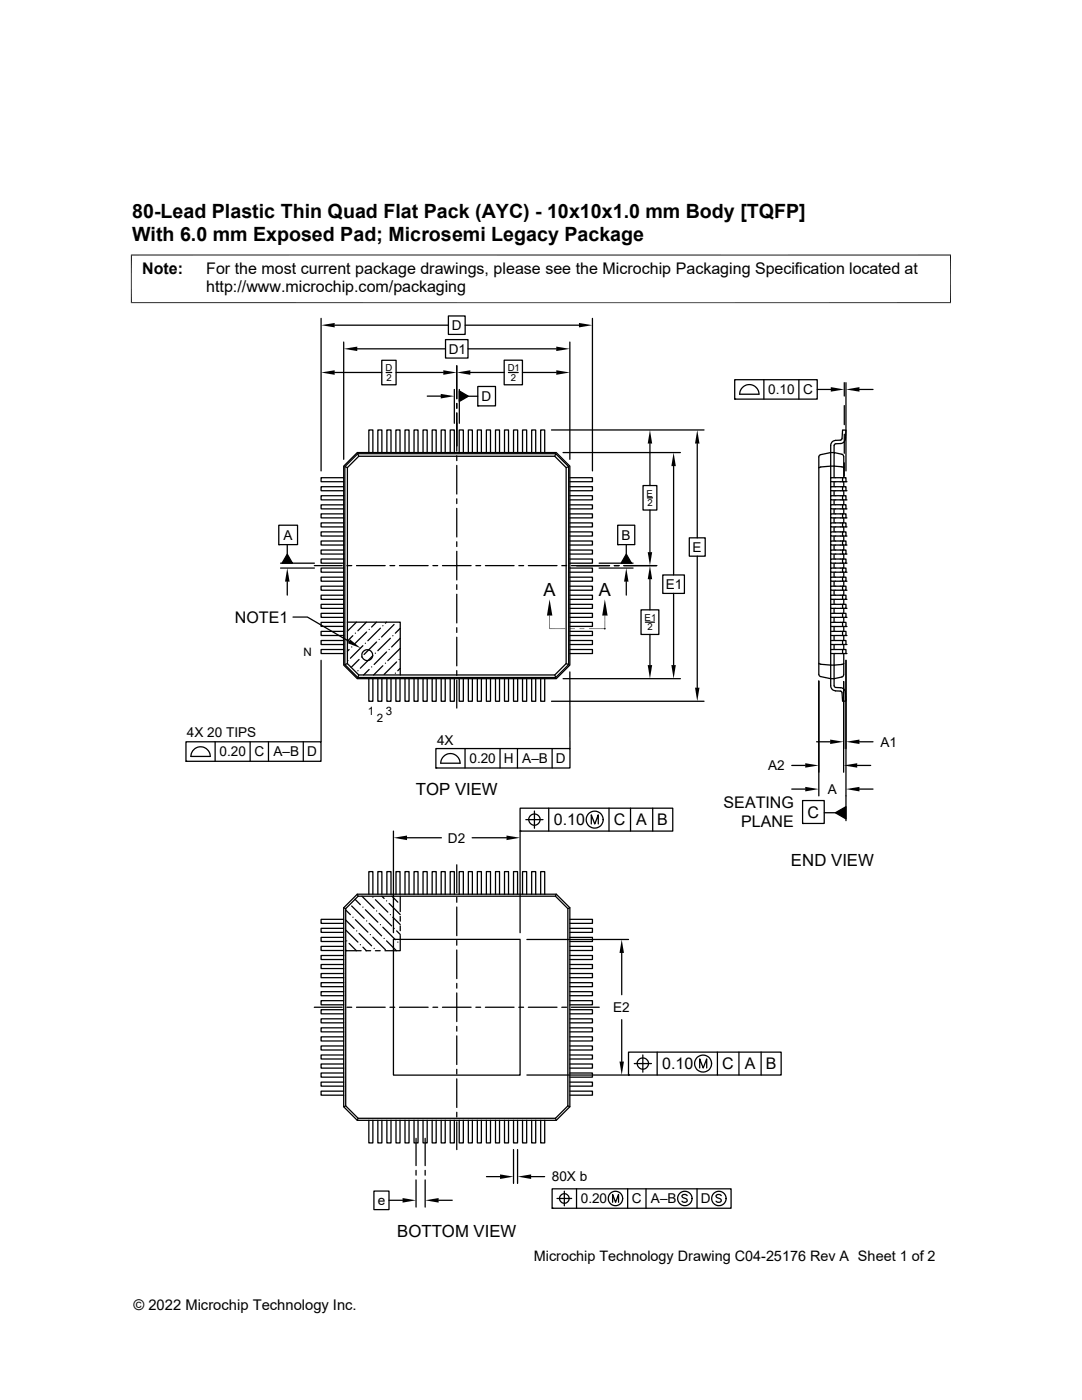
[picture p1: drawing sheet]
<svg xmlns="http://www.w3.org/2000/svg" width="216mm" height="279mm" viewBox="0 0 216 279" stroke-linecap="round" stroke-linejoin="round" font-family="sans-serif">
<g fill="none" stroke="#000" stroke-width=".25">
<path d="M64.1 63.5v30.5M66.8 64.9h22.7M66.8 74.3h9.4M68.6 68.3v23.4M71.3 69.6h17.6M76.2 71.9h2.8v4.9h-2.8zM77 74.3h1.2M79 74.3h9.5M85.3 79.1h2.6M88.9 67.8h4.5v3.7h-4.5zM89.5 63.1h3.3v3.6h-3.3zM90.7 77.7v6.8"/>
<path d="M91.1 73v6.6M91.7 78l1.8 1.1-1.8 1zM91.7 77.7v6.8M92.8 64.9h22.7M93.4 69.6h17.6M93.5 79.1h1.8M93.9 74.3h6.7M95.3 77.1h3.6v3.9h-3.6zM100.6 71.9h3.6v4.9h-3.6zM101.5 74.3h1.9M104.2 74.3h6.8M113.7 68.3v23.4"/>
<path d="M118.2 63.5v30.5M146.6 75.8h16.5v3.9h-16.5zM146.6 79.7h.1M147.6 78.7h3.8a1.93 1.93 0 0 0-1.9-1.9 1.93 1.93 0 0 0-1.9 1.9M152.4 75.8v3.9M159.4 75.8v3.9M163.1 77.7h2.7M168.5 76.4v2.6M168.8 76.4v17.6M171.5 77.7h2.7M68.6 98.9h-4.5v.9h4.5M68.6 97.1h-4.5v.8h4.5"/>
<path d="M68.6 95.3h-4.5v.8h4.5M68.8 93.1l2.6-2.5h39.5l2.6 2.5v39.5l-2.6 2.6h-39.5l-2.6-2.6zM68.8 93.1l.5 .2M71.3 90.3h39.7l2.7 2.7v39.7l-2.7 2.7h-39.7l-2.7-2.7v-39.7zM71.4 90.6l.2 .5M71.6 91.1h39.1l2.3 2.2v39.1l-2.3 2.3h-39.1l-2.3-2.3v-39.1zM73.6 90.3v-4.5h.8v4.5M75.4 90.3v-4.5h.8v4.5M77.2 90.3v-4.5h.8v4.5M79 90.3v-4.5h.8v4.5M80.8 90.3v-4.5h.8v4.5M82.6 90.3v-4.5h.8v4.5"/>
<path d="M84.4 90.3v-4.5h.8v4.5M86.2 90.3v-4.5h.8v4.5M88 90.3v-4.5h.8v4.5M89.8 90.3v-4.5h.9v4.5M91.1 91v.9M91.1 92.9v5.7M91.1 99.5v1M91.1 80.5v1M91.1 82.4v7.6M91.6 90.3v-4.5h.9v4.5M93.5 90.3v-4.5h.8v4.5M95.3 90.3v-4.5h.8v4.5"/>
<path d="M95.3 81h.1M97 90.3v-4.5h.9v4.5M98.9 90.3v-4.5h.8v4.5M100.7 90.3v-4.5h.8v4.5M102.5 90.3v-4.5h.8v4.5M104.3 90.3v-4.5h.8v4.5M106.1 90.3v-4.5h.8v4.5M107.9 90.3v-4.5h.8v4.5M110 85.8h30.5M110.9 90.6l-.2 .5M112.4 90.3h23.4M113.5 93.1l-.5 .2"/>
<path d="M113.7 95.3h4.5v.8h-4.5M113.7 97.1h4.5v.8h-4.5M113.7 98.9h4.5v.9h-4.5M128.3 96.9h2.8v4.9h-2.8zM129.2 99.4h1M129.7 88.5v8.4M134.4 93v21.7M139.1 88.5v18.8M163.7 93.2l-.3 .2M165.8 90.3v2.7l-2.1 .2M165.8 90.3l-2.1 .4-.3 .5v43.4l.2 .3 2.2 .5v-2.7h.6v-2.3M165.8 96.1v1"/>
<path d="M165.8 97.9v1M165.8 99.8v.9M166.4 93v2.3M166.4 96.1v1M166.4 97.9v1M166.4 99.8v.9M166.4 93h-.6v2.3M166.4 93l1.6 .2M168 93.2l.3 .1M168 90.7l.3 .4 .1 4.2M168 90.7l-1.6-.4v2.7M168.1 97.1h-2.3v.8h2.3"/>
<path d="M168.1 98.9h-2.3v.9h2.3M168.1 95.3h-2.3v.8h2.3M168.1 97.1h.7v.8h-.7zM168.1 98.9h.7v.9h-.7zM168.1 95.3h.7v.8h-.7zM168.1 85.8l.7 .1-.1 1.6a1.01 1.01 0 0 1-1 1l-1.2 .2-.1 1.6h-.6v-1.8l.5-.5 1.4-.2 .3-.1zM168.4 96.1v1M168.4 97.9v1M168.4 99.8v.9M168.5 80.9v3.9M168.5 86.7v3.8M168.5 92.4v2.6"/>
<path d="M168.8 97.9h.1M168.8 99.8h.1M168.8 96.1h.1M55.6 104.8h3.8v3.9h-3.8zM55.6 108.7h.1M56 112.4h6.7M56 113.4h6.7M57.3 110.6l1.1 1.8h-2.1zM57.3 108.7v1.9M57.3 116.1v2.7M62.7 112.9h5.6M68.6 118.8h-4.5v.8h4.5"/>
<path d="M68.6 117h-4.5v.8h4.5M68.6 115.2h-4.5v.8h4.5M68.6 113.4h-4.5v.8h4.5M68.6 111.6h-4.5v.8h4.5M68.6 109.8h-4.5v.8h4.5M68.6 108h-4.5v.8h4.5M68.6 106.2h-4.5v.8h4.5M68.6 104.4h-4.5v.8h4.5M68.6 102.6h-4.5v.8h4.5M68.6 100.8h-4.5v.8h4.5M69.2 112.9h1M71.1 112.9h5.8"/>
<path d="M77.8 112.9h1M79.7 112.9h5.7M86.4 112.9h.9M88.3 112.9h5.7M91.1 101.5v5.7M91.1 108.1v1M91.1 110v5.7M91.1 116.7v.9M91.1 118.6v5.7M95 112.9h.9M96.9 112.9h5.7M103.5 112.9h1"/>
<path d="M105.4 112.9h5.7M112.1 112.9h1M113.7 100.8h4.5v.8h-4.5M113.7 102.6h4.5v.8h-4.5M113.7 104.4h4.5v.8h-4.5M113.7 106.2h4.5v.8h-4.5M113.7 108h4.5v.8h-4.5M113.7 109.8h4.5v.8h-4.5M113.7 111.6h4.5v.8h-4.5M113.7 113.4h4.5v.8h-4.5M113.7 115.2h4.5v.8h-4.5M113.7 117h4.5v.8h-4.5"/>
<path d="M113.7 118.8h4.5v.8h-4.5M114 112.9h7.6M119.5 112.4h6.8M119.5 113.4h6.8M122.6 112.9h.9M123.3 104.8h3.4v3.9h-3.4zM123.3 108.7h.1M124.5 112.9h6.5M125 110.6l1 1.8h-2.1zM125 108.7v1.9M125 116.1v2.7M129.7 101.8v8.4"/>
<path d="M129.7 115.6v6.1M132.2 114.7h4.4v3.7h-4.4zM134.4 118.4v14.3M137.5 107.3h3.2v3.7h-3.2zM139.1 111v26.2M165.8 101.6v1M165.8 103.4v1M165.8 105.2v1M165.8 107v1M165.8 108.8v1M165.8 110.6v1M165.8 112.4v1"/>
<path d="M165.8 114.2v1M165.8 116v1M165.8 117.8v1M165.8 119.6v1M166.4 101.6v1M166.4 103.4v1M166.4 105.2v1M166.4 107v1M166.4 108.8v1M166.4 110.6v1M166.4 112.4v1M166.4 114.2v1"/>
<path d="M166.4 116v1M166.4 117.8v1M166.4 119.6v1M168.1 100.7h-2.3v.9h2.3M168.1 104.4h-2.3v.8h2.3M168.1 108h-2.3v.8h2.3M168.1 111.6h-2.3v.8h2.3M168.1 115.2h-2.3v.8h2.3M168.1 118.8h-2.3v.8h2.3M168.1 117h-2.3v.8h2.3M168.1 113.4h-2.3v.8h2.3M168.1 109.8h-2.3v.8h2.3"/>
<path d="M168.1 106.2h-2.3v.8h2.3M168.1 102.6h-2.3v.8h2.3M168.1 100.7h.7v.9h-.7zM168.1 104.4h.7v.8h-.7zM168.1 108h.7v.8h-.7zM168.1 111.6h.7v.8h-.7zM168.1 115.2h.7v.8h-.7zM168.1 118.8h.7v.8h-.7zM168.1 117h.7v.8h-.7zM168.1 113.4h.7v.8h-.7zM168.1 109.8h.7v.8h-.7zM168.1 106.2h.7v.8h-.7z"/>
<path d="M168.1 102.6h.7v.8h-.7zM168.4 101.6v1M168.4 103.4v1M168.4 105.2v1M168.4 107v1M168.4 108.8v1M168.4 110.6v1M168.4 112.4v1M168.4 114.2v1M168.4 116v1M168.4 117.8v1M168.4 119.6v1"/>
<path d="M168.8 101.6h.1M168.8 105.2h.1M168.8 108.8h.1M168.8 112.4h.1M168.8 116h.1M168.8 119.6h.1M168.8 117.8h.1M168.8 114.2h.1M168.8 110.6h.1M168.8 107h.1M168.8 103.4h.1M58.5 123.1h2.8l8.3 4.9"/>
<path d="M64.1 131.8v16.2M68.6 129.6h-4.5v.8h4.5M68.6 127.8h-4.5v.8h4.5M68.6 126h-4.5v.8h4.5M68.6 124.2h-4.5v.8h4.5M68.6 122.4h-4.5v.8h4.5M68.6 120.6h-4.5v.8h4.5M69.3 132.4l-.5 .2M69.3 124.2h10.6v10.5M69.4 131.8h.1M69.7 129.6l-.4 .4M70.2 129.1h.1"/>
<path d="M70.4 126.9l-1.1 1.1M70.9 126.4h.1M71.1 124.2l-1.8 1.8M71.4 133.9h.1M71.6 134.7l-.2 .5M71.6 131.6l-1.5 1.6M72.2 131.1h.1M72.4 128.9l-2.5 2.5M72.9 128.4h.1M73.1 124.2l-1.7 1.7M73.2 126.1l-2.5 2.5M73.6 135.4v4.6h.8v-4.6"/>
<path d="M73.7 125.6h.1M73.7 133.6l-1.1 1.1M74.1 133.1h.1M74.4 130.9l-2.5 2.4M74.9 130.4h.1M75.1 124.2l-1 .9M75.1 128.1l-2.5 2.5M75.4 135.4v4.6h.8v-4.6M75.6 127.6h.1M75.9 125.4l-2.5 2.5M76.4 124.9h.1M76.4 132.9l-1.9 1.8"/>
<path d="M76.9 132.4h.1M77.1 124.2l-.2 .2M77.1 130.1l-2.4 2.5M77.2 135.4v4.6h.8v-4.6M77.6 129.6h.1M77.9 127.4l-2.5 2.5M78.4 126.9h.1M78.6 124.6l-2.5 2.5M78.9 134.3h.1M79 135.4v4.6h.8v-4.6M79.1 132.1l-2.5 2.5M79.6 131.6h.1"/>
<path d="M79.9 125.4l-1 1M79.9 127.4l-1.8 1.7M79.9 133.4l-.5 .5M79.9 129.4l-2.5 2.4M80.8 135.4v4.6h.8v-4.6M82.6 135.4v4.6h.8v-4.6M84.4 135.4v4.6h.8v-4.6M86.2 135.4v4.6h.8v-4.6M88 135.4v4.6h.8v-4.6M89.8 135.4v4.6h.9v-4.6M91.1 125.3v.9M91.1 127.2v5.7"/>
<path d="M91.1 133.8v1M91.1 135.7v5.6M91.6 135.4v4.6h.9v-4.6M93.5 135.4v4.6h.8v-4.6M95.3 135.4v4.6h.8v-4.6M97 135.4v4.6h.9v-4.6M98.9 135.4v4.6h.8v-4.6M100.7 135.4v4.6h.8v-4.6M102.5 135.4v4.6h.8v-4.6M104.3 135.4v4.6h.8v-4.6M106.1 135.4v4.6h.8v-4.6M107.9 135.4v4.6h.8v-4.6"/>
<path d="M110 140h30.5M110.7 134.7l.2 .5M112.4 135.4h23.4M113 132.4l.5 .2M113.7 134.1v15.3M113.7 120.6h4.5v.8h-4.5M113.7 122.4h4.5v.8h-4.5M113.7 124.2h4.5v.8h-4.5M113.7 126h4.5v.8h-4.5M113.7 127.8h4.5v.8h-4.5M113.7 129.6h4.5v.8h-4.5M120.7 125.5h.1"/>
<path d="M127.9 121.7h3.6v4.9h-3.6zM128.8 124.2h1.8M129.7 126.6v6.1M163.4 135.9v22.9M165.8 130.4v2.3l-2.1-.2-.3-.1M165.8 135.4h.6l.1 1.7 1.2 .1a1.01 1.01 0 0 1 1 1l.1 1.7-.7 .1-.1-1.9-.3-.2-1.4-.1-.5-.6zM165.8 121.4v1M165.8 123.2v1M165.8 125v1M165.8 126.8v1M165.8 128.6v1M166.4 121.4v1"/>
<path d="M166.4 123.2v1M166.4 125v1M166.4 126.8v1M166.4 128.6v1M168 135.1l-1.6 .3M168 132.6l-1.6 .1v2.7M168.1 122.4h-2.3v.8h2.3M168.1 126h-2.3v.8h2.3M168.1 129.6h-2.3v.8h2.3M168.1 127.8h-2.3v.8h2.3M168.1 124.2h-2.3v.8h2.3M168.1 120.6h-2.3v.8h2.3"/>
<path d="M168.1 122.4h.7v.8h-.7zM168.1 126h.7v.8h-.7zM168.1 129.6h.7v.8h-.7zM168.1 127.8h.7v.8h-.7zM168.1 124.2h.7v.8h-.7zM168.1 120.6h.7v.8h-.7zM168.3 136v18.1M168.3 132.4l-.3 .2M168.4 130.4l-.1 4.3-.3 .4M168.4 121.4v1M168.4 123.2v1M168.4 125v1"/>
<path d="M168.4 126.8v1M168.4 128.6v1M168.8 123.2h.1M168.8 126.8h.1M168.8 130.4h.1M168.8 128.6h.1M168.8 125h.1M168.8 121.4h.1M168.8 131.8v32M37.1 148h27v3.9h-27zM37.1 151.9h.1M38.1 151h3.9a1.93 1.93 0 0 0-2-2 1.93 1.93 0 0 0-1.9 2"/>
<path d="M42.9 148v3.9M49.9 148v3.9M53.6 148v3.9M60.5 148v3.9M87 149.4h26.7v3.9h-26.7zM87 153.3h.1M91.8 152.3a1.93 1.93 0 0 0-1.9-1.9 1.93 1.93 0 0 0-2 1.9h3.9M92.8 149.4v3.9M99.8 149.4v3.9M103.3 149.4v3.9M110.2 149.4v3.9M158 152.8h2.7"/>
<path d="M158 157.5h2.7M160.1 159.8h4.4v4.5h-4.4zM162.9 148h2.8M171 152.8h2.7M171.5 148h2.7M171.5 157.5h2.7M70.8 179.5l1.1 1.1M71.3 178.5l.2 .4M71.3 178.5h39.7l2.7 2.7v39.7l-2.7 2.7h-39.7l-2.7-2.7v-39.7zM71.5 178.9h39.3l2.5 2.4v39.4l-2.5 2.5h-39.3l-2.5-2.5v-39.4zM72.2 178.9l2.5 2.4M73.6 178.5v-4.6h.8v4.6"/>
<path d="M74.4 179h.1M74.9 179.6l2.5 2.4M75.4 178.5v-4.6h.8v4.6M76.2 178.9l.4 .4M77.1 179.8h.1M77.2 178.5v-4.6h.8v4.6M78.2 178.9l1.2 1.1M78.5 165.9v20.2M79 178.5v-4.6h.8v4.6M79.9 178.9v3M80.8 178.5v-4.6h.8v4.6M81.2 167.2h6.9"/>
<path d="M82.6 178.5v-4.6h.8v4.6M84.4 178.5v-4.6h.8v4.6M86.2 178.5v-4.6h.8v4.6M88 178.5v-4.6h.8v4.6M89.8 178.5v-4.6h.9v4.6M91.1 172.6v5.6M91.1 179.1v1M91.6 178.5v-4.6h.9v4.6M93.5 178.5v-4.6h.8v4.6M94.2 167.2h6.9M95.3 178.5v-4.6h.8v4.6M97 178.5v-4.6h.9v4.6"/>
<path d="M98.9 178.5v-4.6h.8v4.6M100.7 178.5v-4.6h.8v4.6M102.5 178.5v-4.6h.8v4.6M103.8 161.3h30.4v4.6h-30.4zM103.8 165.9h.1M103.8 165.9v20.2M104.3 178.5v-4.6h.8v4.6M104.9 163.6h3.5M106.1 178.5v-4.6h.8v4.6M106.6 161.9v3.4M107.8 163.6a1.13 1.13 0 0 1-1.6 .9 1.13 1.13 0 0 1-.3-1.8 1.13 1.13 0 0 1 1.8 .5l.1 .4M107.9 178.5v-4.6h.8v4.6"/>
<path d="M109.5 161.3v4.6M111 178.5l-.2 .4M118 164.4v-1.8l.7 1.8 .7-1.8v1.8M121.5 161.3v4.6M125.8 161.3v4.6M130.2 161.3v4.6M160.1 164.3h.1M164.5 162.2h2.2M166.7 162.2l2.1-1.2v2.4zM68.6 183.5h-4.5v.8h4.5M68.6 185.3h-4.5v.8h4.5M68.6 187.1h-4.5v.8h4.5"/>
<path d="M68.6 188.9h-4.5v.8h4.5M68.6 190.7h-4.5v.8h4.5M68.6 192.5h-4.5v.8h4.5M68.6 194.3h-4.5v.8h4.5M68.6 196.1h-4.5v.8h4.5M68.6 197.9h-4.5v.8h4.5M68.6 199.7h-4.5v.8h4.5M68.6 181.2l.4 .1M69 189.7h3.1M69 181.6l.9 .9M69 183.6l1.7 1.7M69 185.6l2.4 2.4"/>
<path d="M69 189.6l.1 .1M69.2 187.8h.1M69.7 188.3l1.4 1.4M70.2 180.8l2.5 2.5M70.4 183h.1M70.9 183.5l2.5 2.5M71.2 185.8h.1M71.6 186.3l2.5 2.5M71.9 188.5h.1M72.4 181h.1M72.4 189l.7 .7M72.9 181.5l2.5 2.5"/>
<path d="M73 189.7h1M73.2 183.8h.1M73.7 184.3l2.4 2.5M73.9 186.5h.1M74.4 187l2.5 2.5M74.7 189.3h.1M74.9 189.7h1M75.1 181.8h.1M75.6 182.3l2.5 2.5M75.9 184.5h.1M76.4 185l2.5 2.5M76.6 187.3h.1"/>
<path d="M77.1 187.8l2 1.9M77.6 180.3l2.3 2.2M77.9 182.5h.1M78.4 183l1.5 1.5M78.5 187.5h25.3v27.1h-25.3zM78.5 187.5h.1M78.6 185.3h.1M79.1 185.8l.8 .7M79.4 188h.1M79.9 186.7v3h-3.1M79.9 182.9v.9M79.9 184.8v.9"/>
<path d="M91.1 181v5.7M91.1 187.7v.9M91.1 189.6v5.7M91.1 196.3v.9M91.1 198.2v5.7M105.1 187.5h20.3M113.7 181.2l-.4 .1M113.7 199.7h4.5v.8h-4.5M113.7 197.9h4.5v.8h-4.5M113.7 196.1h4.5v.8h-4.5M113.7 194.3h4.5v.8h-4.5M113.7 192.5h4.5v.8h-4.5"/>
<path d="M113.7 190.7h4.5v.8h-4.5M113.7 188.9h4.5v.8h-4.5M113.7 187.1h4.5v.8h-4.5M113.7 185.3h4.5v.8h-4.5M113.7 183.5h4.5v.8h-4.5M124.1 190.2v8.3M62.7 201h5.6M68.6 201.5h-4.5v.8h4.5M68.6 203.3h-4.5v.8h4.5M68.6 205.1h-4.5v.8h4.5M68.6 206.9h-4.5v.9h4.5M68.6 208.7h-4.5v.8h4.5"/>
<path d="M68.6 210.5h-4.5v.8h4.5M68.6 212.3h-4.5v.9h4.5M68.6 214.1h-4.5v.9h4.5M68.6 216h-4.5v.8h4.5M68.6 217.8h-4.5v.8h4.5M69.2 201h1M71.1 201h5.8M77.8 201h1M79.7 201h5.7M86.4 201h.9M88.3 201h5.7M91.1 204.8v1"/>
<path d="M91.1 206.7v5.7M91.1 213.4v1M91.1 215.3v5.7M95 201h.9M96.9 201h5.7M103.5 201h1M105.1 214.5h20.3M105.4 201h5.7M112.1 201h1M113.7 217.8h4.5v.8h-4.5M113.7 216h4.5v.8h-4.5M113.7 214.1h4.5v.9h-4.5"/>
<path d="M113.7 212.3h4.5v.9h-4.5M113.7 210.5h4.5v.8h-4.5M113.7 208.7h4.5v.8h-4.5M113.7 206.9h4.5v.9h-4.5M113.7 205.1h4.5v.8h-4.5M113.7 203.3h4.5v.8h-4.5M113.7 201.5h4.5v.8h-4.5M114 201h5.6M124.1 203.5v8.4M125.4 210h30.5v4.5h-30.5zM125.4 214.5h.1M126.6 212.3h3.4"/>
<path d="M127.1 212.3a1.14 1.14 0 0 1 1.5-1.2 1.14 1.14 0 0 1 .5 1.9 1.14 1.14 0 0 1-1.9-.3l-.1-.4M128.3 210.5v3.5M131.1 210v4.5M139.6 213.1v-1.8l.7 1.8 .7-1.8v1.8M143.2 210v4.5M147.4 210v4.5M151.9 210v4.5M69 220.7l-.4 .2M71.5 223.2l-.2 .4M73.6 223.6v4.5h.8v-4.5M74.6 237.7h3v3.7h-3zM75.4 223.6v4.5h.8v-4.5"/>
<path d="M77.2 223.6v4.5h.8v-4.5M77.6 239.5h2.7M79 223.6v4.5h.8v-4.5M80.8 223.6v4.5h.8v-4.5M82.6 223.6v4.5h.8v-4.5M83 227.2v5.4M83 233.6v.9M83 235.5v5.4M84.4 223.6v4.5h.8v-4.5M84.8 227.2v5.4M84.8 233.6v.9M84.8 235.5v5.4"/>
<path d="M86.2 223.6v4.5h.8v-4.5M87.5 239.5h2.7M88 223.6v4.5h.8v-4.5M89.8 223.6v4.5h.9v-4.5M91.1 222v.9M91.1 223.9v5.5M91.6 223.6v4.5h.9v-4.5M93.5 223.6v4.5h.8v-4.5M95.3 223.6v4.5h.8v-4.5M97 223.6v4.5h.9v-4.5M97.1 234.8h2.7M98.9 223.6v4.5h.8v-4.5"/>
<path d="M100.7 223.6v4.5h.8v-4.5M102.5 229.4v6.8M102.5 223.6v4.5h.8v-4.5M103.3 229.4v6.8M104.3 223.6v4.5h.8v-4.5M106 234.8h2.7M106.1 223.6v4.5h.8v-4.5M107.9 223.6v4.5h.8v-4.5M110.2 237.3h35.7v3.8h-35.7zM110.8 223.2l.2 .4M111.1 239.2h3M112.6 237.7v2.9"/>
<path d="M113.3 220.7l.4 .2M115 237.3v3.8M122.2 239.9v-1.5l.6 1.5 .6-1.5v1.5M125.2 237.3v3.8M128.9 237.3v3.8M137.1 238.6a.58 .58 0 0 0-.5-.2 .58 .58 0 0 0-.5 .4l.1 .2 .8 .3a.36 .36 0 0 1 0 .6 .69 .69 0 0 1-.9-.2M139.1 237.3v3.8M143.9 238.6a.58 .58 0 0 0-.6-.2 .58 .58 0 0 0-.4 .4l.1 .2 .8 .3a.36 .36 0 0 1 0 .6 .69 .69 0 0 1-.9-.2M110.2 241.1h.1"/>
<circle cx="73.3" cy="130.7" r="1.07"/>
<circle cx="118.7" cy="163.6" r="1.69"/>
<circle cx="140.3" cy="212.3" r="1.69"/>
<circle cx="112.6" cy="239.2" r=".96"/>
<circle cx="122.8" cy="239.2" r="1.44"/>
<circle cx="136.7" cy="239.2" r="1.44"/>
<circle cx="143.4" cy="239.2" r="1.44"/>
</g>
<g fill="#000">
<path d="M64.1 74.3l2.7-.4v.9zM64.1 64.9l2.7-.4v.8zM68.6 69.6l2.7-.4v.9zM87.9 78.6l2.8 .5-2.8 .4zM88.5 73.9l2.6 .4-2.6 .5zM91.1 74.3l2.8-.4v.9zM111 73.9l2.7 .4-2.7 .5zM111 69.2l2.7 .4-2.7 .5zM115.5 64.5l2.7 .4-2.7 .4zM165.8 77.3l2.7 .4-2.7 .5zM168.8 77.7l2.7-.4v.9zM91.7 78l1.8 1.1-1.8 1z"/>
<path d="M129.7 85.8l.4 2.7h-.9zM134.4 90.3l.5 2.7h-.9zM139.1 85.8l.5 2.7h-.9zM57.3 113.4l.5 2.7h-.9zM57.3 110.6l1.1 1.8h-2.1zM109.7 119.6l.5 3.3h-1.1zM125 113.4l.4 2.7h-.9zM125 110.6l1 1.8h-2.1zM129.2 110.2h.9l-.4 2.7zM129.7 112.9l.4 2.7h-.9zM69.8 127.6l2.2 1.7-2.6-.9zM113.7 125.4h1l-1 .1z"/>
<path d="M113.7 125.5l1-.1v.1zM115.7 125.4h.9l-.9 .1zM115.7 125.5l.9-.1v.1zM120.7 119.6l.5 3.3h-1zM129.2 132.7h.9l-.4 2.7zM134 132.7h.9l-.5 2.7zM138.7 137.2h.9l-.5 2.8zM160.7 152.3l2.7 .5-2.7 .4zM160.7 157l2.7 .5-2.7 .4zM165.7 147.6l2.6 .4-2.6 .5zM168.3 152.8l2.7-.5v.9zM168.8 148l2.7-.4v.9z"/>
<path d="M168.8 157.5l2.7-.5v.9zM78.5 167.2l2.7-.4v.9zM101.1 166.8l2.7 .4-2.7 .5zM166.7 162.2l2.1-1.2v2.4zM124.1 187.5l.4 2.7h-.9zM123.6 211.9h.9l-.4 2.6zM80.3 239.1l2.7 .4-2.7 .5zM84.8 239.5l2.7-.4v.9zM99.8 234.4l2.7 .4-2.7 .5zM103.3 234.8l2.7-.4v.9z"/>
</g>
<path d="M26.1 50.9h163.7M26.2 50.8v9.7M189.7 50.8v9.7M26.1 60.4h163.7M109.7 125.5h3.1M109.7 122.9v2.6M117.6 125.5h3.1M120.7 125.4v.1M120.7 122.9v2.6" fill="none" stroke="#000" stroke-width=".2"/>
<g font-size="3.9">
<text x="26.4" y="43.5">80-Lead Plastic Thin Quad Flat Pack (AYC) - 10x10x1.0 mm Body [TQFP]</text>
<text x="26.4" y="48.1">With 6.0 mm Exposed Pad; Microsemi Legacy Package</text>
</g>
<g font-size="3.6">
<text x="108.5" y="118.9">A</text>
<text x="119.5" y="118.9">A</text>
</g>
<g font-size="3.3">
<text x="83" y="158.7">TOP VIEW</text>
<text x="157.8" y="172.8">END VIEW</text>
<text x="79.2" y="246.8">BOTTOM VIEW</text>
</g>
<g font-size="3.2">
<text x="28.4" y="54.7">Note:</text>
<text x="41.1" y="58.3">http://www.microchip.com/packaging</text>
<text x="41.1" y="54.7">For the most current package drawings, please see the Microchip Packaging Specification located at</text>
<text x="46.9" y="124.3">NOTE1</text>
<text x="144.4" y="161.2">SEATING</text>
<text x="110.5" y="164.7">0.10</text>
<text x="122.5" y="164.7">C</text>
<text x="127" y="164.7">A</text>
<text x="131.1" y="164.7">B</text>
<text x="147.9" y="165.1">PLANE</text>
<text x="161.1" y="163.2">C</text>
<text x="132.1" y="213.4">0.10</text>
<text x="144.1" y="213.4">C</text>
<text x="148.6" y="213.4">A</text>
<text x="152.8" y="213.4">B</text>
</g>
<g font-size="2.9">
<text x="106.5" y="251.7">Microchip Technology Drawing C04-25176 Rev A Sheet 1 of 2</text>
<text x="26.6" y="261.3">© 2022 Microchip Technology Inc.</text>
</g>
<g font-size="2.7">
<text x="90.1" y="65.9">D</text>
<text x="89.6" y="70.6">D1</text>
<text x="96.1" y="80">D</text>
<text x="153.3" y="78.7">0.10</text>
<text x="160.3" y="78.7">C</text>
<text x="56.6" y="107.7">A</text>
<text x="124" y="107.7">B</text>
<text x="138.2" y="110.2">E</text>
<text x="132.9" y="117.6">E1</text>
<text x="37.3" y="147">4X 20 TIPS</text>
<text x="87.2" y="148.6">4X</text>
<text x="175.7" y="149">A1</text>
<text x="43.8" y="151">0.20</text>
<text x="50.8" y="151">C</text>
<text x="54.5" y="151">A–B</text>
<text x="61.3" y="151">D</text>
<text x="93.7" y="152.3">0.20</text>
<text x="100.5" y="152.3">H</text>
<text x="104.2" y="152.3">A–B</text>
<text x="110.9" y="152.3">D</text>
<text x="153.3" y="153.7">A2</text>
<text x="165.2" y="158.5">A</text>
<text x="89.4" y="168.2">D2</text>
<text x="122.4" y="202">E2</text>
<text x="110.1" y="235.8">80X b</text>
<text x="75.4" y="240.5">e</text>
<text x="115.9" y="240.2">0.20</text>
<text x="126.1" y="240.2">C</text>
<text x="129.9" y="240.2">A–B</text>
<text x="139.8" y="240.2">D</text>
</g>
<g font-size="2.3">
<text x="60.5" y="130.9">N</text>
<text x="73.4" y="142.8">1</text>
<text x="77" y="142.8">3</text>
<text x="75.2" y="144.1">2</text>
</g>
<g font-size="1.9">
<text x="76.9" y="74.1">D</text>
<text x="77.1" y="75.9">2</text>
<text x="101.3" y="74.1">D1</text>
<text x="101.9" y="75.9">2</text>
<text x="129" y="99.1">E</text>
<text x="129.2" y="100.9">2</text>
<text x="128.6" y="123.9">E1</text>
<text x="129.2" y="125.8">2</text>
</g>
</svg>
